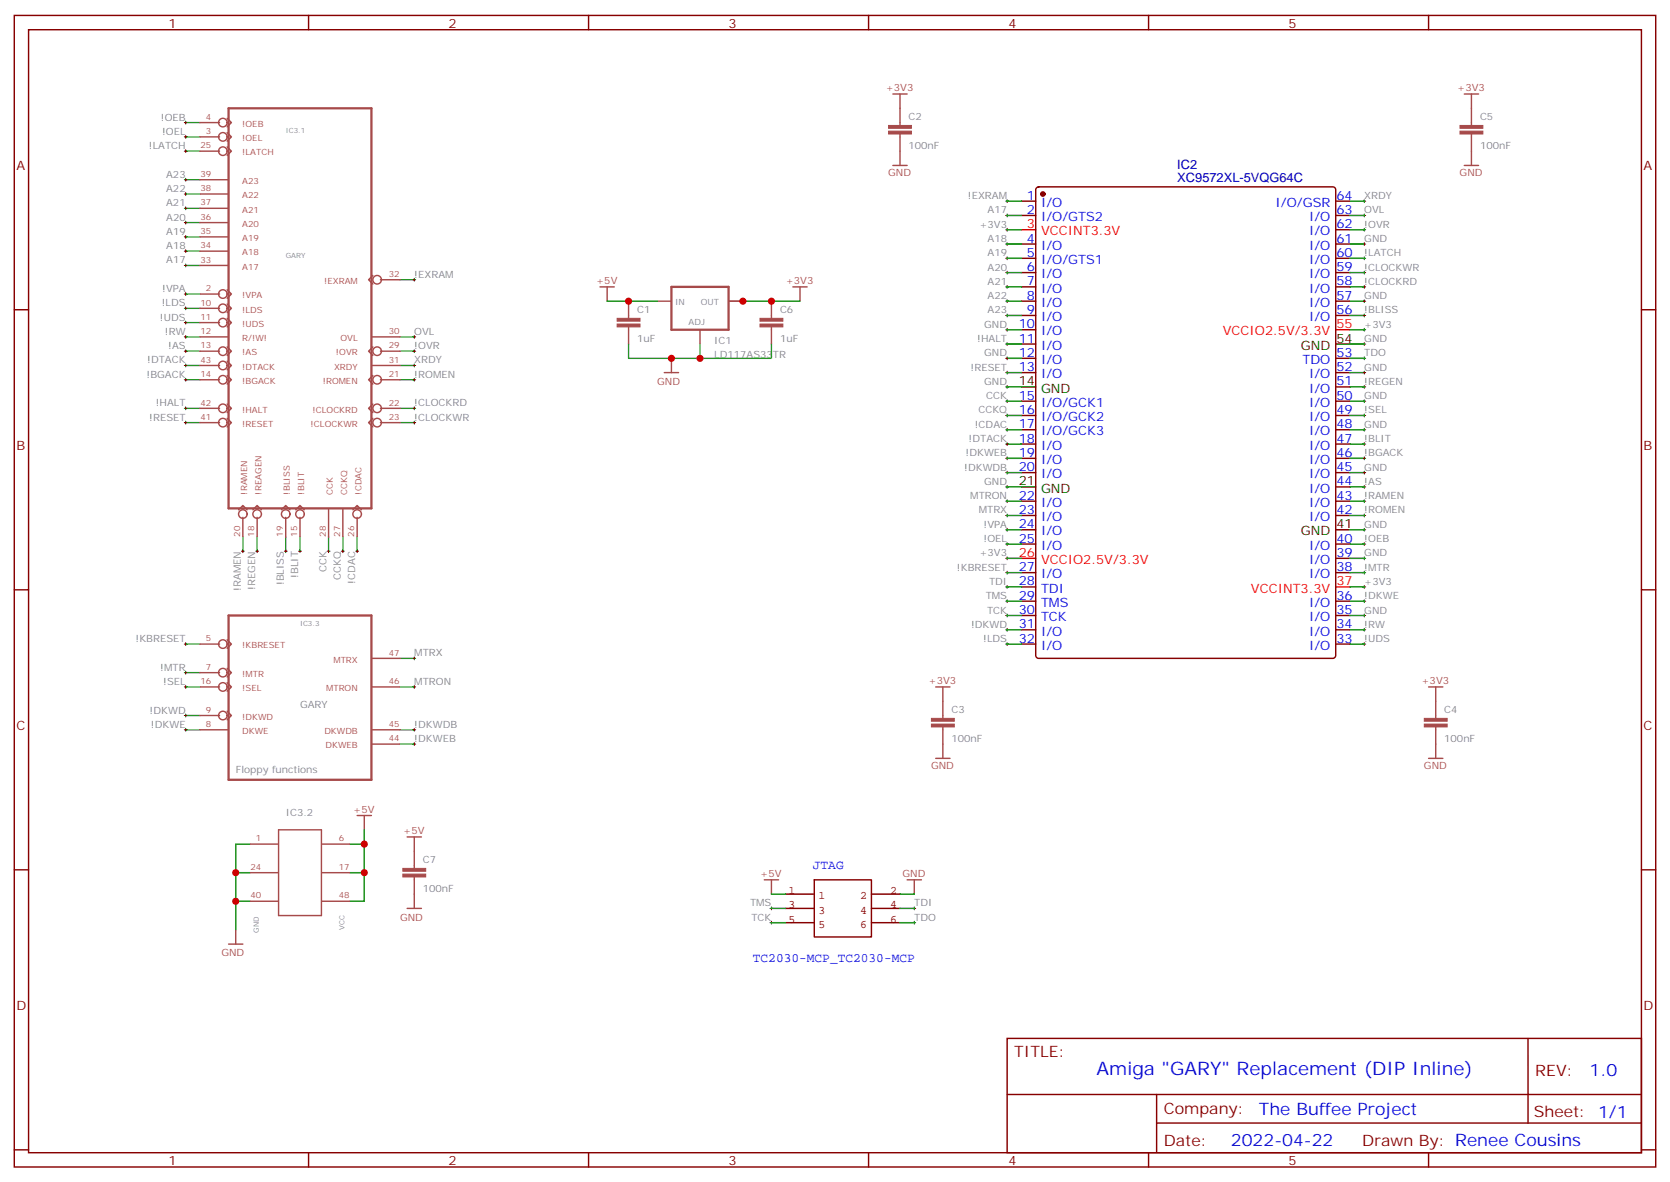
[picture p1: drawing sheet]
<svg xmlns="http://www.w3.org/2000/svg" width="412mm" height="292mm" viewBox="0 0 412 292" stroke-linecap="round" stroke-linejoin="round" font-family="sans-serif">
<path d="M56.4 26.7h35.3v98.8h-35.3zM165.8 70.8h14.1v10.6h-14.1zM56.4 152h35.3v40.5h-35.3z" fill="none" stroke="#a64a4a" stroke-width=".56"/>
<g fill="none" stroke="#a64a4a" stroke-width=".35">
<path d="M49.4 37.3h4.8M49.4 30.3h4.8M49.4 33.8h4.8M56.1 36.3l1 1-1 1.1M56.1 29.2l1 1.1-1 1M56.1 32.7l1 1.1-1 1.1M220.5 23.2h3.5M222.2 23.2v7.8M222.2 33.1v7.8M361.6 23.2h3.5M363.4 23.2v7.8M363.4 33.1v7.8"/>
<path d="M49.4 58.5h6.9M49.4 55h6.9M49.4 51.4h6.9M49.4 47.9h6.9M49.4 44.4h6.9M220.5 40.9h3.5M361.6 40.9h3.5M49.4 65.5h6.9M49.4 62h6.9M49.4 79.7h4.8M49.4 76.1h4.8M49.4 72.6h4.8"/>
<path d="M56.1 78.6l1 1.1-1 1M56.1 75.1l1 1-1 1.1M56.1 71.5l1 1.1-1 1.1M92.1 68l-1.1 1.1 1.1 1M94 69.1h4.8M148.2 70.8h3.5M149.9 70.8v3.6M155.2 74.4v4.2M162.3 74.4h3.4M180 74.4h3.4M190.5 74.4v4.2M195.8 70.8h3.5"/>
<path d="M197.6 70.8v3.6M49.4 83.2h6.9M49.4 90.2h4.8M49.4 86.7h4.8M49.4 93.8h4.8M56.1 89.2l1 1-1 1.1M56.1 99.8l1 1-1 1.1M56.1 92.7l1 1.1-1 1M56.1 85.7l1 1-1 1.1M91.8 83.2h7M91.8 90.2h7M92.1 85.7l-1.1 1 1.1 1.1"/>
<path d="M92.1 99.8l-1.1 1 1.1 1.1M92.1 92.7l-1.1 1.1 1.1 1M94 86.7h4.8M94 93.8h4.8M155.2 80.7v4.2M164 92h3.6M165.8 88.5v3.5M172.9 81.5v3.4M190.5 80.7v4.2M49.4 104.4h4.8M49.4 100.8h4.8M56.1 103.3l1 1.1-1 1"/>
<path d="M92.1 103.3l-1.1 1.1 1.1 1M94 104.4h4.8M94 100.8h4.8M58.9 125.9l1.1-1.1 1 1.1M60 127.7v4.9M62.4 125.9l1.1-1.1 1.1 1.1M63.5 127.7v4.9M69.5 125.9l1.1-1.1 1 1.1M70.6 127.7v4.9M73 125.9l1.1-1.1 1 1.1M74.1 127.7v4.9M81.1 125.6v7"/>
<path d="M84.7 125.6v7M87.1 125.9l1.1-1.1 1.1 1.1M88.2 127.7v4.9M49.4 159h4.8M56.1 158l1 1-1 1.1M49.4 169.6h4.8M49.4 166.1h4.8M49.4 176.7h4.8M56.1 168.6l1 1-1 1.1M56.1 165l1 1.1-1 1M56.1 175.6l1 1.1-1 1M91.8 169.6h7"/>
<path d="M91.8 162.6h7M231.1 169.6h3.5M232.8 169.6v7.8M232.8 179.5v7.8M352.8 169.6h3.5M354.5 169.6v7.8M354.5 179.5v7.8M49.4 180.2h6.9M91.8 183.7h7M91.8 180.2h7M231.1 187.3h3.5M352.8 187.3h3.5"/>
<path d="M61.7 208.4h7M61.7 215.5h7M68.8 204.9h10.6v21.2h-10.6zM79.5 208.4h6.9M79.5 215.5h6.9M88.2 201.4h3.5M90 201.4v3.5M100.5 206.7h3.6M102.3 206.7v7.7M102.3 216.5v7.8M188.7 217.2h3.6M190.5 217.2v3.6"/>
<path d="M224 217.2h3.5M225.8 217.2v3.6M56.4 233.1h3.6M58.2 229.6v3.5M61.7 222.5h7M79.5 222.5h6.9M100.5 224.3h3.6"/>
<circle cx="55" cy="33.8" r="1.06"/>
<circle cx="55" cy="37.3" r="1.06"/>
<circle cx="55" cy="30.3" r="1.06"/>
<circle cx="55" cy="76.1" r="1.06"/>
<circle cx="55" cy="72.6" r="1.06"/>
<circle cx="55" cy="79.7" r="1.06"/>
<circle cx="93.1" cy="69.1" r="1.06"/>
<circle cx="55" cy="90.2" r="1.06"/>
<circle cx="55" cy="93.8" r="1.06"/>
<circle cx="55" cy="86.7" r="1.06"/>
<circle cx="93.1" cy="86.7" r="1.06"/>
<circle cx="93.1" cy="93.8" r="1.06"/>
<circle cx="55" cy="104.4" r="1.06"/>
<circle cx="55" cy="100.8" r="1.06"/>
<circle cx="93.1" cy="100.8" r="1.06"/>
<circle cx="93.1" cy="104.4" r="1.06"/>
<circle cx="60" cy="126.9" r="1.06"/>
<circle cx="63.5" cy="126.9" r="1.06"/>
<circle cx="70.6" cy="126.9" r="1.06"/>
<circle cx="74.1" cy="126.9" r="1.06"/>
<circle cx="88.2" cy="126.9" r="1.06"/>
<circle cx="55" cy="159" r="1.06"/>
<circle cx="55" cy="176.7" r="1.06"/>
<circle cx="55" cy="166.1" r="1.06"/>
<circle cx="55" cy="169.6" r="1.06"/>
</g>
<g fill="#a64a4a" stroke="#a64a4a" stroke-width=".25">
<path d="M152.4 80h5.6v.7h-5.6z"/>
<path d="M152.4 78.6h5.6v.7h-5.6z"/>
<path d="M187.7 80h5.6v.7h-5.6z"/>
<path d="M187.7 78.6h5.6v.7h-5.6z"/>
<path d="M230 178.8h5.7v.7h-5.7z"/>
<path d="M230 177.4h5.7v.7h-5.7z"/>
<path d="M351.7 178.8h5.7v.7h-5.7z"/>
<path d="M351.7 177.4h5.7v.7h-5.7z"/>
<path d="M360.5 32.4h5.7v.7h-5.7z"/>
<path d="M360.5 31h5.7v.7h-5.7z"/>
<path d="M219.4 32.4h5.7v.7h-5.7z"/>
<path d="M219.4 31h5.7v.7h-5.7z"/>
<path d="M99.5 215.8h5.6v.7h-5.6z"/>
<path d="M99.5 214.4h5.6v.7h-5.6z"/>
</g>
<g fill="none" stroke="#4aa64a" stroke-width=".35">
<path d="M45.9 30.3h3.5M45.9 33.8h3.5M45.9 37.3h3.5M45.9 44.4h3.5M45.9 47.9h3.5M45.9 51.4h3.5M45.9 55h3.5M45.9 58.5h3.5M45.9 62h3.5M45.9 65.5h3.5M45.9 72.6h3.5M45.9 76.1h3.5"/>
<path d="M45.9 79.7h3.5M98.8 69.1h3.5M45.9 83.2h3.5M45.9 86.7h3.5M45.9 90.2h3.5M45.9 93.8h3.5M98.8 83.2h3.5M98.8 86.7h3.5M98.8 90.2h3.5M98.8 93.8h3.5M155.2 84.9v3.6h17.7v-3.6M190.5 84.9v3.6h-17.6"/>
<path d="M45.9 100.8h3.5M45.9 104.4h3.5M98.8 100.8h3.5M98.8 104.4h3.5M60 132.6v3.5M63.5 132.6v3.5M70.6 132.6v3.5M74.1 132.6v3.5M81.1 132.6v3.5M84.7 132.6v3.5M88.2 132.6v3.5M45.9 159h3.5"/>
<path d="M45.9 176.7h3.5M45.9 169.6h3.5M45.9 166.1h3.5M98.8 169.6h3.5M98.8 162.6h3.5M45.9 180.2h3.5M98.8 180.2h3.5M98.8 183.7h3.5"/>
</g>
<g fill="none" stroke="#000" stroke-width=".25">
<path d="M45.5 30.3h.7M45.5 33.8h.7M45.5 37.3h.7M45.9 29.9v.7M45.9 33.4v.7M45.9 37v.7M45.5 58.5h.7M45.5 55h.7M45.5 44.4h.7M45.5 47.9h.7M45.5 51.4h.7M45.9 44v.7"/>
<path d="M45.9 47.6v.7M45.9 51.1v.7M45.9 54.6v.7M45.9 58.1v.7M248.4 49.7h.7M248.4 53.2h.7M248.4 56.7h.7M248.7 49.3v.7M248.7 52.8v.8M248.7 56.4v.7M248.7 59.9v.7M336.5 49.7h.8"/>
<path d="M336.5 53.2h.8M336.5 56.7h.8M336.9 49.3v.7M336.9 52.8v.8M336.9 56.4v.7M336.9 59.9v.7M45.5 72.6h.7M45.5 76.1h.7M45.5 79.7h.7M45.5 65.5h.7M45.5 62h.7M45.9 61.7v.7"/>
<path d="M45.9 65.2v.7M45.9 72.2v.8M45.9 75.8v.7M45.9 79.3v.7M102 69.1h.7M102.3 68.7v.7M248.4 60.3h.7M248.4 63.8h.7M248.4 67.3h.7M248.4 74.4h.7M248.4 70.8h.7M248.4 77.9h.7"/>
<path d="M248.7 63.4v.7M248.7 67v.7M248.7 70.5v.7M248.7 74v.7M248.7 77.5v.7M336.5 60.3h.8M336.5 63.8h.8M336.5 67.3h.8M336.5 74.4h.8M336.5 70.8h.8M336.5 77.9h.8M336.9 63.4v.7"/>
<path d="M336.9 67v.7M336.9 70.5v.7M336.9 74v.7M336.9 77.5v.7M45.5 83.2h.7M45.5 86.7h.7M45.5 90.2h.7M45.5 93.8h.7M45.9 82.8v.7M45.9 86.4v.7M45.9 89.9v.7M45.9 93.4v.7"/>
<path d="M102 83.2h.7M102 86.7h.7M102 90.2h.7M102 93.8h.7M102.3 82.8v.7M102.3 86.4v.7M102.3 89.9v.7M102.3 93.4v.7M248.4 95.5h.7M248.4 81.4h.7M248.4 84.9h.7M248.4 88.5h.7"/>
<path d="M248.4 99.1h.7M248.4 92h.7M248.7 81.1v.7M248.7 84.6v.7M248.7 88.1v.7M248.7 91.7v.7M248.7 95.2v.7M248.7 98.7v.7M336.5 95.5h.8M336.5 81.4h.8M336.5 84.9h.8M336.5 88.5h.8"/>
<path d="M336.5 99.1h.8M336.5 92h.8M336.9 81.1v.7M336.9 84.6v.7M336.9 88.1v.7M336.9 91.7v.7M336.9 95.2v.7M336.9 98.7v.7M45.5 100.8h.7M45.5 104.4h.7M45.9 100.5v.7M45.9 104v.7"/>
<path d="M102 100.8h.7M102 104.4h.7M102.3 100.5v.7M102.3 104v.7M248.4 116.7h.7M248.4 113.2h.7M248.4 102.6h.7M248.4 106.1h.7M248.4 109.6h.7M248.7 102.2v.7M248.7 105.8v.7M248.7 109.3v.7"/>
<path d="M248.7 112.8v.7M248.7 116.3v.8M248.7 119.9v.7M336.5 116.7h.8M336.5 113.2h.8M336.5 102.6h.8M336.5 106.1h.8M336.5 109.6h.8M336.9 102.2v.7M336.9 105.8v.7M336.9 109.3v.7M336.9 112.8v.7"/>
<path d="M336.9 116.3v.8M336.9 119.9v.7M59.6 136.1h.7M60 135.7v.8M63.1 136.1h.8M63.5 135.7v.8M70.2 136.1h.7M70.6 135.7v.8M73.7 136.1h.7M74.1 135.7v.8M80.8 136.1h.7M81.1 135.7v.8"/>
<path d="M84.3 136.1h.7M84.7 135.7v.8M87.8 136.1h.7M88.2 135.7v.8M248.4 127.3h.7M248.4 123.8h.7M248.4 120.2h.7M248.4 130.8h.7M248.4 134.3h.7M248.4 137.9h.7M248.7 123.4v.7M248.7 126.9v.7"/>
<path d="M248.7 130.5v.7M248.7 134v.7M248.7 137.5v.7M336.5 127.3h.8M336.5 123.8h.8M336.5 120.2h.8M336.5 130.8h.8M336.5 134.3h.8M336.5 137.9h.8M336.9 123.4v.7M336.9 126.9v.7M336.9 130.5v.7"/>
<path d="M336.9 134v.7M336.9 137.5v.7M45.5 159h.7M45.9 158.7v.7M248.4 159h.7M248.4 155.5h.7M248.4 148.4h.7M248.4 141.4h.7M248.4 144.9h.7M248.4 152h.7M248.7 141v.7M248.7 144.6v.7"/>
<path d="M248.7 148.1v.7M248.7 151.6v.7M248.7 155.2v.7M248.7 158.7v.7M336.5 159h.8M336.5 155.5h.8M336.5 148.4h.8M336.5 141.4h.8M336.5 144.9h.8M336.5 152h.8M336.9 141v.7M336.9 144.6v.7"/>
<path d="M336.9 148.1v.7M336.9 151.6v.7M336.9 155.2v.7M336.9 158.7v.7M45.5 176.7h.7M45.5 169.6h.7M45.5 166.1h.7M45.9 165.7v.7M45.9 169.3v.7M45.9 176.3v.7M45.9 179.8v.8M102 169.6h.7"/>
<path d="M102 162.6h.7M102.3 162.2v.7M102.3 169.3v.7M102.3 179.8v.8M45.5 180.2h.7M102 180.2h.7M102 183.7h.7M102.3 183.4v.7M190.1 224.3h.8M190.1 227.8h.8M190.5 223.9v.7M190.5 227.5v.7"/>
<path d="M225.4 224.3h.7M225.4 227.8h.7M225.8 223.9v.7M225.8 227.5v.7"/>
</g>
<g fill="none" stroke="#870000" stroke-width=".35">
<path d="M3.5 3.8h405.4v284.3h-405.4zM7.1 7.3h398.2v277.3h-398.2zM76.2 3.8v3.5M145.3 3.8v3.5M214.5 3.8v3.5M283.6 3.8v3.5M352.8 3.8v3.5M252.2 49.7h3.6M252.2 53.2h3.6M256 46.3l.5-.2h72.6a.71 .71 0 0 1 .7 .7v115.1a.76 .76 0 0 1-.7 .7h-72.6a.76 .76 0 0 1-.7-.7v-115.1zM329.8 49.7h3.6M329.8 53.2h3.6"/>
<path d="M329.8 56.7h3.6M3.5 76.5h3.6M252.2 60.3h3.6M252.2 63.8h3.6M252.2 67.3h3.6M252.2 70.8h3.6M252.2 74.4h3.6M252.2 77.9h3.6M329.8 60.3h3.6M329.8 63.8h3.6M329.8 67.3h3.6M329.8 70.8h3.6"/>
<path d="M329.8 74.4h3.6M329.8 77.9h3.6M405.3 76.5h3.6M252.2 88.5h3.6M252.2 92h3.6M252.2 99.1h3.6M252.2 84.9h3.6M252.2 81.4h3.6M329.8 88.5h3.6M329.8 92h3.6M329.8 95.5h3.6M329.8 99.1h3.6"/>
<path d="M252.2 102.6h3.6M252.2 106.1h3.6M252.2 109.6h3.6M252.2 113.2h3.6M252.2 116.7h3.6M329.8 102.6h3.6M329.8 106.1h3.6M329.8 109.6h3.6M329.8 113.2h3.6M329.8 116.7h3.6M252.2 123.8h3.6M252.2 127.3h3.6"/>
<path d="M252.2 134.3h3.6M252.2 130.8h3.6M329.8 120.2h3.6M329.8 123.8h3.6M329.8 127.3h3.6M329.8 134.3h3.6M329.8 137.9h3.6M3.5 145.6h3.6M252.2 141.4h3.6M252.2 148.4h3.6M252.2 152h3.6M252.2 155.5h3.6"/>
<path d="M252.2 159h3.6M252.2 144.9h3.6M329.8 141.4h3.6M329.8 148.4h3.6M329.8 152h3.6M329.8 155.5h3.6M329.8 159h3.6M405.3 145.6h3.6M3.5 214.8h3.6M405.3 214.8h3.6M248.7 256.4h156.6v28.2h-156.6zM377.3 256.4v20.9"/>
<path d="M248.7 270.2h156.5M285.6 277.3h119.6M285.6 270.2v14.2M3.5 283.9h3.6M76.2 284.6v3.5M145.3 284.6v3.5M214.5 284.6v3.5M283.6 284.6v3.5M352.8 284.6v3.5M405.3 283.9h3.6"/>
</g>
<path d="M252.2 56.7h3.6M329.8 81.4h3.6M252.2 137.9h3.6M329.8 144.9h3.6" fill="none" stroke="#f00" stroke-width=".35"/>
<path d="M252.2 95.5h3.6M329.8 84.9h3.6M252.2 120.2h3.6M329.8 130.8h3.6" fill="none" stroke="#000" stroke-width=".35"/>
<circle cx="257.5" cy="47.9" r=".53" fill="#870000" stroke="#870000" stroke-width=".35"/>
<g fill="none" stroke="#008700" stroke-width=".35">
<path d="M248.7 56.7h3.5M248.7 49.7h3.5M248.7 53.2h3.5M333.4 56.7h3.5M333.4 49.7h3.5M333.4 53.2h3.5M149.9 74.4h12.4M183.4 74.4h14.2M248.7 60.3h3.5M248.7 63.8h3.5M248.7 67.3h3.5M248.7 70.8h3.5"/>
<path d="M248.7 74.4h3.5M248.7 77.9h3.5M333.4 60.3h3.5M333.4 63.8h3.5M333.4 67.3h3.5M333.4 70.8h3.5M333.4 74.4h3.5M333.4 77.9h3.5M248.7 84.9h3.5M248.7 81.4h3.5M248.7 88.5h3.5M248.7 99.1h3.5"/>
<path d="M248.7 95.5h3.5M248.7 92h3.5M333.4 84.9h3.5M333.4 81.4h3.5M333.4 88.5h3.5M333.4 99.1h3.5M333.4 95.5h3.5M333.4 92h3.5M248.7 116.7h3.5M248.7 113.2h3.5M248.7 109.6h3.5M248.7 102.6h3.5"/>
<path d="M248.7 106.1h3.5M333.4 116.7h3.5M333.4 113.2h3.5M333.4 109.6h3.5M333.4 102.6h3.5M333.4 106.1h3.5M248.7 120.2h3.5M248.7 137.9h3.5M248.7 130.8h3.5M248.7 127.3h3.5M248.7 123.8h3.5M248.7 134.3h3.5"/>
<path d="M333.4 120.2h3.5M333.4 137.9h3.5M333.4 130.8h3.5M333.4 127.3h3.5M333.4 123.8h3.5M333.4 134.3h3.5M248.7 144.9h3.5M248.7 148.4h3.5M248.7 152h3.5M248.7 141.4h3.5M248.7 159h3.5M248.7 155.5h3.5"/>
<path d="M333.4 144.9h3.5M333.4 148.4h3.5M333.4 152h3.5M333.4 141.4h3.5M333.4 159h3.5M333.4 155.5h3.5M58.2 215.5h3.5M61.7 208.4h-3.5v21.2M86.4 215.5h3.6M86.4 208.4h3.6M90 204.9v17.6h-3.6M58.2 222.5h3.5"/>
<path d="M190.5 220.8h3.5M190.5 224.3h3.5M190.5 227.8h3.5M222.2 220.8h3.6M222.2 224.3h3.6M222.2 227.8h3.6"/>
</g>
<path d="M201.1 217.2h14.1v14.2h-14.1zM194 220.8h7.1M194 224.3h7.1M194 227.8h7.1M215.2 220.8h7M215.2 224.3h7M215.2 227.8h7" fill="none" stroke="#850000" stroke-width=".35"/>
<g fill="#c00">
<circle cx="165.8" cy="88.5" r=".88"/>
<circle cx="172.9" cy="88.5" r=".88"/>
<circle cx="58.2" cy="215.5" r=".88"/>
<circle cx="58.2" cy="222.5" r=".88"/>
<circle cx="90" cy="215.5" r=".88"/>
<circle cx="90" cy="208.4" r=".88"/>
<circle cx="155.2" cy="74.4" r=".88"/>
<circle cx="190.5" cy="74.4" r=".88"/>
<circle cx="183.4" cy="74.4" r=".88"/>
</g>
<text font-size="4.6" fill="#00f" x="270.8" y="265.4">Amiga &quot;GARY&quot; Replacement (DIP Inline)</text>
<g font-size="4.2" fill="#00f">
<text x="392.5" y="265.7">1.0</text>
<text x="310.9" y="275.2">The Buffee Project</text>
<text x="304" y="283">2022-04-22</text>
</g>
<g font-size="3.9" fill="#800">
<text x="250.5" y="261">TITLE:</text>
<text x="379.1" y="265.7">REV:</text>
<text x="287.4" y="275.2">Company:</text>
<text x="378.7" y="275.8">Sheet: 1/1</text>
<text x="287.4" y="282.9">Date:</text>
<text x="336.4" y="282.9">Drawn By: Renee Cousins</text>
</g>
<g font-size="3.2" fill="#800">
<text x="41.6" y="6.8">1</text>
<text x="110.8" y="6.8">2</text>
<text x="179.9" y="6.8">3</text>
<text x="249.1" y="6.8">4</text>
<text x="318.2" y="6.8">5</text>
<text x="4.1" y="41.9">A</text>
<text x="405.9" y="41.9">A</text>
<text x="4.1" y="111.1">B</text>
<text x="405.9" y="111.1">B</text>
<text x="4.1" y="180.2">C</text>
<text x="405.9" y="180.2">C</text>
<text x="4.1" y="249.3">D</text>
<text x="405.9" y="249.3">D</text>
<text x="41.6" y="287.6">1</text>
<text x="110.8" y="287.6">2</text>
<text x="179.9" y="287.6">3</text>
<text x="249.1" y="287.6">4</text>
<text x="318.2" y="287.6">5</text>
</g>
<g font-size="3.2" fill="#000080">
<text x="290.7" y="41.8">IC2</text>
<text x="290.7" y="44.9">XC9572XL-5VQG64C</text>
</g>
<g font-size="3.2" fill="#00f">
<text x="253.6" y="52.8">2</text>
<text x="253.6" y="49.3">1</text>
<text x="257.1" y="51.1">I/O</text>
<text x="315" y="51.1">I/O/GSR</text>
<text x="330" y="49.3">64</text>
<text x="330" y="52.8">63</text>
<text x="253.6" y="59.9">4</text>
<text x="257.1" y="54.6">I/O/GTS2</text>
<text x="323.3" y="54.6">I/O</text>
<text x="323.3" y="58.1">I/O</text>
<text x="330" y="56.4">62</text>
<text x="330" y="59.9">61</text>
<text x="253.6" y="63.4">5</text>
<text x="257.1" y="65.2">I/O/GTS1</text>
<text x="257.1" y="61.7">I/O</text>
<text x="323.3" y="61.7">I/O</text>
<text x="323.3" y="65.2">I/O</text>
<text x="330" y="63.4">60</text>
<text x="253.6" y="70.5">7</text>
<text x="253.6" y="67">6</text>
<text x="257.1" y="68.7">I/O</text>
<text x="323.3" y="68.7">I/O</text>
<text x="330" y="67">59</text>
<text x="330" y="70.5">58</text>
<text x="253.6" y="77.5">9</text>
<text x="253.6" y="74">8</text>
<text x="257.1" y="75.8">I/O</text>
<text x="257.1" y="72.2">I/O</text>
<text x="323.3" y="72.2">I/O</text>
<text x="323.3" y="75.8">I/O</text>
<text x="330" y="74">57</text>
<text x="330" y="77.5">56</text>
<text x="251.6" y="81.1">10</text>
<text x="257.1" y="82.8">I/O</text>
<text x="257.1" y="79.3">I/O</text>
<text x="323.3" y="79.3">I/O</text>
<text x="251.6" y="88.1">12</text>
<text x="251.6" y="84.6">11</text>
<text x="257.1" y="89.9">I/O</text>
<text x="257.1" y="86.4">I/O</text>
<text x="321.6" y="89.9">TDO</text>
<text x="330" y="88.1">53</text>
<text x="251.6" y="91.7">13</text>
<text x="257.1" y="93.4">I/O</text>
<text x="323.3" y="93.4">I/O</text>
<text x="330" y="91.7">52</text>
<text x="330" y="95.2">51</text>
<text x="251.6" y="98.7">15</text>
<text x="257.1" y="100.5">I/O/GCK1</text>
<text x="323.3" y="96.9">I/O</text>
<text x="323.3" y="100.5">I/O</text>
<text x="330" y="98.7">50</text>
<text x="251.6" y="105.8">17</text>
<text x="251.6" y="102.2">16</text>
<text x="257.1" y="107.5">I/O/GCK3</text>
<text x="257.1" y="104">I/O/GCK2</text>
<text x="323.3" y="104">I/O</text>
<text x="323.3" y="107.5">I/O</text>
<text x="330" y="102.2">49</text>
<text x="330" y="105.8">48</text>
<text x="251.6" y="112.8">19</text>
<text x="251.6" y="109.3">18</text>
<text x="257.1" y="111.1">I/O</text>
<text x="323.3" y="111.1">I/O</text>
<text x="330" y="109.3">47</text>
<text x="330" y="112.8">46</text>
<text x="251.6" y="116.3">20</text>
<text x="257.1" y="118.1">I/O</text>
<text x="257.1" y="114.6">I/O</text>
<text x="323.3" y="114.6">I/O</text>
<text x="323.3" y="118.1">I/O</text>
<text x="330" y="116.3">45</text>
<text x="330" y="119.9">44</text>
<text x="251.6" y="123.4">22</text>
<text x="257.1" y="125.2">I/O</text>
<text x="323.3" y="121.6">I/O</text>
<text x="323.3" y="125.2">I/O</text>
<text x="330" y="123.4">43</text>
<text x="251.6" y="130.5">24</text>
<text x="251.6" y="126.9">23</text>
<text x="257.1" y="128.7">I/O</text>
<text x="323.3" y="128.7">I/O</text>
<text x="330" y="126.9">42</text>
<text x="251.6" y="134">25</text>
<text x="257.1" y="135.7">I/O</text>
<text x="257.1" y="132.2">I/O</text>
<text x="323.3" y="135.7">I/O</text>
<text x="330" y="134">40</text>
<text x="330" y="137.5">39</text>
<text x="251.6" y="141">27</text>
<text x="257.1" y="142.8">I/O</text>
<text x="323.3" y="139.3">I/O</text>
<text x="323.3" y="142.8">I/O</text>
<text x="330" y="141">38</text>
<text x="251.6" y="148.1">29</text>
<text x="251.6" y="144.6">28</text>
<text x="257.1" y="149.9">TMS</text>
<text x="257.1" y="146.3">TDI</text>
<text x="323.3" y="149.9">I/O</text>
<text x="330" y="148.1">36</text>
<text x="251.6" y="155.2">31</text>
<text x="251.6" y="151.6">30</text>
<text x="257.1" y="153.4">TCK</text>
<text x="323.3" y="153.4">I/O</text>
<text x="330" y="151.6">35</text>
<text x="330" y="155.2">34</text>
<text x="251.6" y="158.7">32</text>
<text x="257.1" y="160.4">I/O</text>
<text x="257.1" y="156.9">I/O</text>
<text x="323.3" y="156.9">I/O</text>
<text x="323.3" y="160.4">I/O</text>
<text x="330" y="158.7">33</text>
<text x="200.7" y="214.7">JTAG</text>
<text x="185.9" y="237.6">TC2030-MCP_TC2030-MCP</text>
</g>
<g font-size="3.2" fill="#f00">
<text x="253.6" y="56.4">3</text>
<text x="257.1" y="58.1">VCCINT3.3V</text>
<text x="302" y="82.8">VCCIO2.5V/3.3V</text>
<text x="330" y="81.1">55</text>
<text x="251.6" y="137.5">26</text>
<text x="257.1" y="139.3">VCCIO2.5V/3.3V</text>
<text x="308.9" y="146.3">VCCINT3.3V</text>
<text x="330" y="144.6">37</text>
</g>
<g font-size="3.2">
<text x="321.3" y="86.4">GND</text>
<text x="330" y="84.6">54</text>
<text x="251.6" y="95.2">14</text>
<text x="257.1" y="96.9">GND</text>
<text x="251.6" y="119.9">21</text>
<text x="257.1" y="121.6">GND</text>
<text x="330" y="130.5">41</text>
<text x="321.3" y="132.2">GND</text>
</g>
<g font-size="2.8" fill="#840000">
<text x="194.7" y="220.7">1</text>
<text x="219.9" y="220.7">2</text>
<text x="194.7" y="224.3">3</text>
<text x="194.7" y="227.8">5</text>
<text x="202.1" y="222.1">1</text>
<text x="202.1" y="225.6">3</text>
<text x="212.4" y="222.1">2</text>
<text x="212.4" y="225.6">4</text>
<text x="219.9" y="224.3">4</text>
<text x="219.9" y="227.8">6</text>
<text x="202.1" y="229.1">5</text>
<text x="212.4" y="229.1">6</text>
</g>
<g font-size="2.5" fill="#a54b4b">
<text x="218.7" y="22.5">+3V3</text>
<text x="359.8" y="22.5">+3V3</text>
<text x="219.3" y="43.5">GND</text>
<text x="360.5" y="43.5">GND</text>
<text x="147.2" y="70.1">+5V</text>
<text x="194" y="70.1">+3V3</text>
<text x="162.3" y="95">GND</text>
<text x="229.3" y="168.9">+3V3</text>
<text x="351" y="168.9">+3V3</text>
<text x="229.9" y="189.9">GND</text>
<text x="351.6" y="189.9">GND</text>
<text x="87.2" y="200.7">+5V</text>
<text x="99.6" y="206">+5V</text>
<text x="187.7" y="216.6">+5V</text>
<text x="222.9" y="216.5">GND</text>
<text x="98.8" y="227.3">GND</text>
<text x="54.7" y="236.1">GND</text>
</g>
<g font-size="2.5" fill="#838383">
<text x="39.7" y="29.8">!OEB</text>
<text x="224.4" y="29.7">C2</text>
<text x="365.5" y="29.7">C5</text>
<text x="40" y="33.3">!OEL</text>
<text x="36.7" y="36.8">!LATCH</text>
<text x="224.4" y="36.8">100nF</text>
<text x="365.5" y="36.8">100nF</text>
<text x="41" y="43.9">A23</text>
<text x="41" y="47.4">A22</text>
<text x="41" y="50.9">A21</text>
<text x="239" y="49.2">!EXRAM</text>
<text x="243.9" y="52.7">A17</text>
<text x="336.9" y="52.7">OVL</text>
<text x="336.9" y="49.2">XRDY</text>
<text x="41" y="58">A19</text>
<text x="41" y="54.5">A20</text>
<text x="241.9" y="56.2">+3V3</text>
<text x="243.9" y="59.8">A18</text>
<text x="336.9" y="56.2">!OVR</text>
<text x="336.9" y="59.8">GND</text>
<text x="41" y="65.1">A17</text>
<text x="41" y="61.5">A18</text>
<text x="243.9" y="63.3">A19</text>
<text x="336.9" y="63.3">!LATCH</text>
<text x="102.3" y="68.6">!EXRAM</text>
<text x="243.9" y="70.3">A21</text>
<text x="243.9" y="66.8">A20</text>
<text x="336.9" y="66.8">!CLOCKWR</text>
<text x="336.9" y="70.3">!CLOCKRD</text>
<text x="39.9" y="75.6">!LDS</text>
<text x="40" y="72.1">!VPA</text>
<text x="157.3" y="77.4">C1</text>
<text x="192.6" y="77.4">C6</text>
<text x="243.9" y="73.9">A22</text>
<text x="243.9" y="77.4">A23</text>
<text x="336.9" y="73.9">GND</text>
<text x="336.9" y="77.4">!BLISS</text>
<text x="39.5" y="79.2">!UDS</text>
<text x="40.7" y="82.7">!RW</text>
<text x="102.3" y="82.7">OVL</text>
<text x="243" y="80.9">GND</text>
<text x="336.9" y="80.9">+3V3</text>
<text x="36.4" y="89.7">!DTACK</text>
<text x="41.5" y="86.2">!AS</text>
<text x="102.3" y="89.7">XRDY</text>
<text x="102.3" y="86.2">!OVR</text>
<text x="157.3" y="84.4">1uF</text>
<text x="176.4" y="88.5">LD117AS33TR</text>
<text x="176.4" y="84.9">IC1</text>
<text x="192.6" y="84.4">1uF</text>
<text x="241.3" y="84.5">!HALT</text>
<text x="243" y="88">GND</text>
<text x="336.9" y="84.5">GND</text>
<text x="336.9" y="88">TDO</text>
<text x="36.2" y="93.3">!BGACK</text>
<text x="102.3" y="93.3">!ROMEN</text>
<text x="239.7" y="91.5">!RESET</text>
<text x="243" y="95">GND</text>
<text x="336.9" y="95">!REGEN</text>
<text x="336.9" y="91.5">GND</text>
<text x="38.5" y="100.3">!HALT</text>
<text x="102.3" y="100.3">!CLOCKRD</text>
<text x="243.6" y="98.6">CCK</text>
<text x="336.9" y="98.6">GND</text>
<text x="36.8" y="103.9">!RESET</text>
<text x="102.3" y="103.9">!CLOCKWR</text>
<text x="240.7" y="105.6">!CDAC</text>
<text x="241.6" y="102.1">CCKQ</text>
<text x="336.9" y="102.1">!SEL</text>
<text x="336.9" y="105.6">GND</text>
<text x="238.4" y="112.7">!DKWEB</text>
<text x="239.2" y="109.1">!DTACK</text>
<text x="336.9" y="109.1">!BLIT</text>
<text x="336.9" y="112.7">!BGACK</text>
<text x="238.1" y="116.2">!DKWDB</text>
<text x="243" y="119.7">GND</text>
<text x="336.9" y="119.7">!AS</text>
<text x="336.9" y="116.2">GND</text>
<text x="239.6" y="123.3">MTRON</text>
<text x="336.9" y="123.3">!RAMEN</text>
<text x="241.7" y="126.8">MTRX</text>
<text x="242.9" y="130.3">!VPA</text>
<text x="336.9" y="126.8">!ROMEN</text>
<text x="336.9" y="130.3">GND</text>
<text x="241.9" y="137.4">+3V3</text>
<text x="242.9" y="133.8">!OEL</text>
<text x="336.9" y="133.8">!OEB</text>
<text x="336.9" y="137.4">GND</text>
<text x="73.6" y="142.7" transform="rotate(-90 73.6 142.7)">!BLIT</text>
<text x="80.6" y="141.3" transform="rotate(-90 80.6 141.3)">CCK</text>
<text x="84.2" y="143.2" transform="rotate(-90 84.2 143.2)">CCKQ</text>
<text x="236.3" y="140.9">!KBRESET</text>
<text x="336.9" y="140.9">!MTR</text>
<text x="59.5" y="146" transform="rotate(-90 59.5 146)">!RAMEN</text>
<text x="63" y="145.7" transform="rotate(-90 63 145.7)">!REGEN</text>
<text x="70.1" y="144.5" transform="rotate(-90 70.1 144.5)">!BLISS</text>
<text x="87.7" y="144.1" transform="rotate(-90 87.7 144.1)">!CDAC</text>
<text x="243.4" y="148">TMS</text>
<text x="244.2" y="144.4">TDI</text>
<text x="336.9" y="148">!DKWE</text>
<text x="336.9" y="144.4">+3V3</text>
<text x="239.8" y="155">!DKWD</text>
<text x="243.8" y="151.5">TCK</text>
<text x="336.9" y="155">!RW</text>
<text x="336.9" y="151.5">GND</text>
<text x="33.4" y="158.5">!KBRESET</text>
<text x="242.8" y="158.5">!LDS</text>
<text x="336.9" y="158.5">!UDS</text>
<text x="39.6" y="165.6">!MTR</text>
<text x="102.3" y="162.1">MTRX</text>
<text x="40.3" y="169.1">!SEL</text>
<text x="102.3" y="169.1">MTRON</text>
<text x="36.9" y="176.2">!DKWD</text>
<text x="37.3" y="179.7">!DKWE</text>
<text x="74.1" y="174.9">GARY</text>
<text x="102.3" y="179.7">!DKWDB</text>
<text x="234.9" y="176.1">C3</text>
<text x="356.7" y="176.1">C4</text>
<text x="102.3" y="183.2">!DKWEB</text>
<text x="234.9" y="183.2">100nF</text>
<text x="356.7" y="183.2">100nF</text>
<text x="58.2" y="190.8">Floppy functions</text>
<text x="70.6" y="201.4">IC3.2</text>
<text x="104.4" y="213.2">C7</text>
<text x="104.4" y="220.2">100nF</text>
<text x="185.2" y="223.8">TMS</text>
<text x="185.5" y="227.3">TCK</text>
<text x="225.8" y="223.8">TDI</text>
<text x="225.8" y="227.3">TDO</text>
</g>
<g font-size="2.1" fill="#a54b4b">
<text x="50.8" y="29.6">4</text>
<text x="50.8" y="33.1">3</text>
<text x="59.8" y="31.3">!OEB</text>
<text x="59.8" y="34.8">!OEL</text>
<text x="49.5" y="36.6">25</text>
<text x="59.8" y="38.4">!LATCH</text>
<text x="49.5" y="47.2">38</text>
<text x="49.5" y="43.7">39</text>
<text x="59.8" y="45.4">A23</text>
<text x="49.5" y="50.7">37</text>
<text x="59.8" y="52.5">A21</text>
<text x="59.8" y="48.9">A22</text>
<text x="49.5" y="57.8">35</text>
<text x="49.5" y="54.3">36</text>
<text x="59.8" y="59.5">A19</text>
<text x="59.8" y="56">A20</text>
<text x="49.5" y="64.9">33</text>
<text x="49.5" y="61.3">34</text>
<text x="59.8" y="63.1">A18</text>
<text x="50.8" y="71.9">2</text>
<text x="59.8" y="66.6">A17</text>
<text x="80" y="70.1">!EXRAM</text>
<text x="96" y="68.4">32</text>
<text x="49.5" y="75.4">10</text>
<text x="59.8" y="77.2">!LDS</text>
<text x="59.8" y="73.6">!VPA</text>
<text x="49.5" y="79">11</text>
<text x="49.5" y="82.5">12</text>
<text x="59.8" y="80.7">!UDS</text>
<text x="96" y="82.5">30</text>
<text x="49.5" y="89.5">43</text>
<text x="49.5" y="86">13</text>
<text x="59.8" y="87.8">!AS</text>
<text x="59.8" y="84.2">R/!W!</text>
<text x="82.9" y="87.8">!OVR</text>
<text x="84.1" y="84.2">OVL</text>
<text x="96" y="89.5">31</text>
<text x="96" y="86">29</text>
<text x="49.5" y="93.1">14</text>
<text x="59.8" y="91.3">!DTACK</text>
<text x="59.8" y="94.8">!BGACK</text>
<text x="79.7" y="94.8">!ROMEN</text>
<text x="82.5" y="91.3">XRDY</text>
<text x="96" y="93.1">21</text>
<text x="49.5" y="100.1">42</text>
<text x="59.8" y="101.9">!HALT</text>
<text x="77.2" y="101.9">!CLOCKRD</text>
<text x="96" y="100.1">22</text>
<text x="49.5" y="103.7">41</text>
<text x="59.8" y="105.4">!RESET</text>
<text x="76.7" y="105.4">!CLOCKWR</text>
<text x="96" y="103.7">23</text>
<text x="61" y="122.2" transform="rotate(-90 61 122.2)">!RAMEN</text>
<text x="64.5" y="122.2" transform="rotate(-90 64.5 122.2)">!REAGEN</text>
<text x="71.6" y="122.2" transform="rotate(-90 71.6 122.2)">!BLISS</text>
<text x="75.1" y="122.2" transform="rotate(-90 75.1 122.2)">!BLIT</text>
<text x="82.2" y="122.2" transform="rotate(-90 82.2 122.2)">CCK</text>
<text x="85.7" y="122.2" transform="rotate(-90 85.7 122.2)">CCKQ</text>
<text x="89.2" y="122.2" transform="rotate(-90 89.2 122.2)">!CDAC</text>
<text x="59.3" y="132.5" transform="rotate(-90 59.3 132.5)">20</text>
<text x="62.8" y="132.5" transform="rotate(-90 62.8 132.5)">18</text>
<text x="69.9" y="132.5" transform="rotate(-90 69.9 132.5)">19</text>
<text x="73.4" y="132.5" transform="rotate(-90 73.4 132.5)">15</text>
<text x="80.4" y="132.5" transform="rotate(-90 80.4 132.5)">28</text>
<text x="84" y="132.5" transform="rotate(-90 84 132.5)">27</text>
<text x="87.5" y="132.5" transform="rotate(-90 87.5 132.5)">26</text>
<text x="50.8" y="158.3">5</text>
<text x="59.8" y="160.1">!KBRESET</text>
<text x="96" y="161.9">47</text>
<text x="50.8" y="165.4">7</text>
<text x="59.8" y="167.1">!MTR</text>
<text x="82.4" y="163.6">MTRX</text>
<text x="49.5" y="168.9">16</text>
<text x="59.8" y="170.7">!SEL</text>
<text x="80.6" y="170.7">MTRON</text>
<text x="96" y="168.9">46</text>
<text x="50.8" y="176">9</text>
<text x="50.8" y="179.5">8</text>
<text x="59.8" y="177.7">!DKWD</text>
<text x="96" y="179.5">45</text>
<text x="59.8" y="181.2">DKWE</text>
<text x="80.1" y="181.2">DKWDB</text>
<text x="80.4" y="184.8">DKWEB</text>
<text x="96" y="183">44</text>
<text x="63.2" y="207.7">1</text>
<text x="83.7" y="207.7">6</text>
<text x="61.8" y="214.8">24</text>
<text x="83.7" y="214.8">17</text>
<text x="61.8" y="221.8">40</text>
<text x="83.7" y="221.8">48</text>
</g>
<g font-size="2.1" fill="#838383">
<text x="166.7" y="75.2">IN</text>
<text x="173" y="75.2">OUT</text>
<text x="170" y="80.4">ADJ</text>
</g>
<g font-size="1.8" fill="#838383">
<text x="70.6" y="32.9">IC3.1</text>
<text x="70.6" y="63.8">GARY</text>
<text x="74.1" y="154.6">IC3.3</text>
<text x="63.9" y="230.3" transform="rotate(-90 63.9 230.3)">GND</text>
<text x="85.1" y="229.7" transform="rotate(-90 85.1 229.7)">VCC</text>
</g>
</svg>
